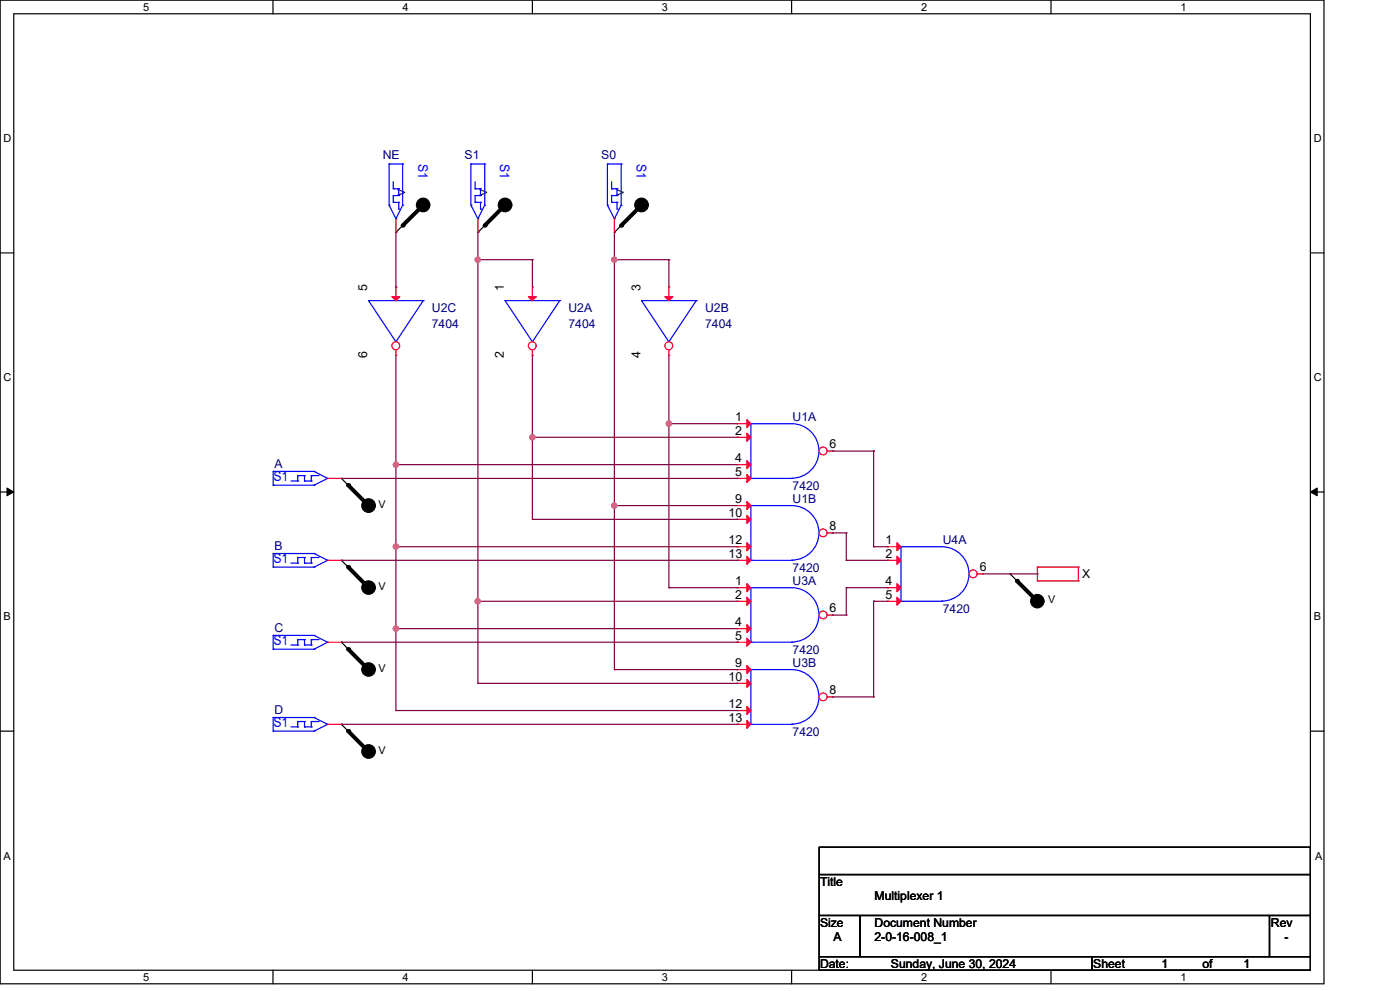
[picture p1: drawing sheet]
<svg xmlns="http://www.w3.org/2000/svg" width="297mm" height="210mm" viewBox="0 0 297 210" stroke-linecap="round" stroke-linejoin="round" font-family="sans-serif">
<g fill="none" stroke="#000" stroke-width=".25">
<path d="M0 0h280.6v208.4h-280.6zM2.9 2.9h274.8v202.6h-274.8zM57.8 0v2.9M112.8 0v2.9M167.8 0v2.9M222.7 0v2.9M0 53.6h2.9M83.9 49.2h.1M89.7 43.5l-5.8 5.7M101.3 49.2h.1M107 43.5l-5.7 5.7M130.2 49.2h.1"/>
<path d="M136 43.5l-5.8 5.7M277.7 53.6h2.9M0 104.2h2.9M72.4 101.3h.1M72.4 118.7h.1M72.4 101.3l5.7 5.8M72.4 118.7l5.7 5.8M277.7 104.2h2.9M72.4 136h.1M72.4 136l5.7 5.8M214.1 121.6h.1M214.1 121.6l5.8 5.8"/>
<path d="M0 154.9h2.9M72.4 153.4h.1M72.4 153.4l5.7 5.8M277.7 154.9h2.9M173.6 179.4h104.1v5.8h-104.1zM173.6 185.2h104.1v8.7h-104.1zM173.6 193.9h8.7v8.7h-8.7zM182.3 193.9h86.7v8.7h-86.7zM269 193.9h8.7v8.7h-8.7zM57.8 205.5v2.9M112.8 205.5v2.9M167.8 205.5v2.9"/>
<path d="M173.6 202.6h57.8v2.9h-57.8zM222.7 205.5v2.9M231.4 202.6h46.3v2.9h-46.3z"/>
</g>
<path d="M1.5 103.4l1.4 .8-1.4 .8zM277.7 104.2l1.4-.8v1.6z" fill="#000" stroke="#000" stroke-width=".21"/>
<path d="M101.3 49.2h.1M101.3 46.3v2.9M69.4 101.3h3M72.4 101.3h.1M219.9 123h.1M219.9 120.1h.1M219.9 120.1h8.6M219.9 123h8.6M219.9 120.1v2.9M228.5 120.1h.1M228.5 123h.1M228.5 120.1v2.9" fill="none" stroke="#f00" stroke-width=".25"/>
<g fill="#000" stroke="#000" stroke-width=".25">
<circle cx="89.7" cy="43.4" r="1.43"/>
<circle cx="107" cy="43.4" r="1.44"/>
<circle cx="136" cy="43.4" r="1.44"/>
<circle cx="78.1" cy="107.1" r="1.44"/>
<circle cx="78.1" cy="124.5" r="1.43"/>
<circle cx="219.8" cy="127.3" r="1.42"/>
<circle cx="78.1" cy="159.2" r="1.44"/>
<circle cx="78.1" cy="141.8" r="1.43"/>
</g>
<path d="M89.7 43.5l-4.4 4.3M107 43.5l-4.3 4.3M136 43.5l-4.4 4.3M73.8 102.8l4.3 4.3M73.8 120.1l4.3 4.4M73.8 137.5l4.3 4.3M215.5 123l4.4 4.4M73.8 154.9l4.3 4.3" fill="none" stroke="#000" stroke-width=".85"/>
<g fill="#000">
<circle cx="85.3" cy="47.8" r=".42"/>
<circle cx="102.7" cy="47.8" r=".42"/>
<circle cx="131.6" cy="47.8" r=".42"/>
<circle cx="73.8" cy="102.8" r=".42"/>
<circle cx="73.8" cy="137.5" r=".42"/>
<circle cx="73.8" cy="120.1" r=".42"/>
<circle cx="215.5" cy="123" r=".42"/>
<circle cx="73.8" cy="154.9" r=".42"/>
</g>
<g fill="none" stroke="#00f" stroke-width=".25">
<path d="M99.8 34.7h.1M99.8 34.7v8.8M99.8 34.7h2.9M100.7 40h.1M100.7 40h1.1M100.7 38.5v1.5M101.8 40h.1M101.8 40v1.4M102.7 34.7h.1M102.7 34.7v8.8M99.8 43.5h.1M99.8 43.5l1.5 2.8"/>
<path d="M100.7 41.4h.1M100.7 42.9h.1M100.7 41.4v1.5M100.7 41.4h1.1M100.7 42.9h1.1M101.3 46.3h.1M101.8 41.4h.1M101.8 42.9h.1M101.8 44.3h.1M101.8 42.9v1.4M102.7 43.5h.1M102.7 43.5l-1.4 2.8"/>
<path d="M57.9 99.9h.1M57.9 99.9h8.7M57.9 99.9v2.9M66.6 99.9h.1M66.6 99.9l2.8 1.4M57.9 102.8h.1M57.9 102.8h8.7M61.7 101.9h1.4M63.1 100.7h.1M63.1 101.9h.1M63.1 100.7v1.2M63.1 100.7h1.4"/>
<path d="M64.5 100.7h.1M64.5 101.9h.1M64.5 101.9h1.5M64.5 100.7v1.2M66 101.9h.1M66 100.7h.1M66 100.7h1.4M66 100.7v1.2M66.6 102.8h.1M67.4 100.7h.1M69.4 101.3h.1M69.4 101.3l-2.8 1.5"/>
<path d="M159.1 118.7h.1M159.1 107.1h8.7a5.8 5.8 0 0 1 5.7 5.8 5.8 5.8 0 0 1-5.7 5.7M159.1 107.1h.1M159.1 107.1v11.6M159.1 118.7h8.7M167.8 118.7h.1"/>
</g>
<circle cx="174.4" cy="112.9" r=".84" fill="#fff" stroke="#f00" stroke-width=".25"/>
<path d="M156.2 107.1h.1M156.2 110h.1M156.2 115.8h.1M156.2 118.7h.1M156.2 107.1h2.9M156.2 110h2.9M156.2 115.8h2.9M156.2 118.7h2.9M175.3 112.9h1.2M176.5 112.9h.1" fill="none" stroke="#f00" stroke-width=".25"/>
<g fill="#f00" stroke="#f00" stroke-width=".25">
<path d="M158.3 106.2l.8 .9-.8 .8z"/>
<path d="M158.3 109.2l.8 .8-.8 .9z"/>
<path d="M158.3 115l.8 .8-.8 .9z"/>
<path d="M158.3 117.8l.8 .9-.8 .8z"/>
</g>
<path d="M159.1 89.7h8.7a5.8 5.8 0 0 1 5.7 5.8 5.8 5.8 0 0 1-5.7 5.8M159.1 89.7h.1M159.1 89.7v11.6M159.1 101.3h.1M159.1 101.3h8.7M167.8 101.3h.1" fill="none" stroke="#00f" stroke-width=".25"/>
<circle cx="174.4" cy="95.5" r=".84" fill="#fff" stroke="#f00" stroke-width=".25"/>
<g fill="none" stroke="#f00" stroke-width=".25">
<path d="M83.9 49.2h.1M83.9 46.3v2.9M83.9 60.8h.1M83.9 60.8v2.9M156.2 89.7h.1M156.2 92.6h.1M156.2 98.4h.1M156.2 89.7h2.9M156.2 92.6h2.9M156.2 98.4h2.9M175.3 95.5h1.2M176.5 95.5h.1"/>
<path d="M156.2 101.3h.1M156.2 101.3h2.9M69.4 136h3M72.4 136h.1"/>
</g>
<g fill="#f00" stroke="#f00" stroke-width=".25">
<path d="M158.3 88.9l.8 .8-.8 .9z"/>
<path d="M158.3 91.8l.8 .8-.8 .9z"/>
<path d="M158.3 97.6l.8 .8-.8 .9z"/>
<path d="M158.3 100.5l.8 .8-.8 .9z"/>
<path d="M83.1 62.8h1.6l-.8 .9z"/>
</g>
<g fill="none" stroke="#00f" stroke-width=".25">
<path d="M82.5 34.7h.1M82.5 34.7v8.8M82.5 34.7h2.8M83.3 40h.1M83.3 40h1.2M83.3 38.5v1.5M84.5 40h.1M84.5 40v1.4M85.3 34.7h.1M85.3 34.7v8.8M82.5 43.5h.1M82.5 43.5l1.4 2.8"/>
<path d="M83.3 41.4h.1M83.3 42.9h.1M83.3 41.4v1.5M83.3 41.4h1.2M83.3 42.9h1.2M83.9 46.3h.1M84.5 41.4h.1M84.5 42.9h.1M84.5 44.3h.1M84.5 42.9v1.4M85.3 43.5h.1M85.3 43.5l-1.4 2.8"/>
<path d="M78.1 63.7h.1M78.1 63.7h11.6M78.1 63.7l5.8 8.7M83.9 72.4h.1M89.7 63.7h.1M89.7 63.7l-5.8 8.7M57.9 134.6h.1M57.9 137.5h.1M57.9 137.5h8.7M57.9 134.6h8.7M57.9 134.6v2.9M61.7 136.6h1.4"/>
<path d="M63.1 135.5h.1M63.1 136.6h.1M63.1 135.5v1.1M63.1 135.5h1.4M64.5 135.5h.1M64.5 136.6h.1M64.5 136.6h1.5M64.5 135.5v1.1M66 136.6h.1M66 135.5h.1M66 135.5h1.4M66 135.5v1.1"/>
<path d="M66.6 137.5h.1M66.6 134.6h.1M66.6 134.6l2.8 1.4M67.4 135.5h.1M69.4 136h.1M69.4 136l-2.8 1.5"/>
</g>
<circle cx="83.9" cy="73.2" r=".83" fill="#fff" stroke="#f00" stroke-width=".25"/>
<path d="M130.2 49.2h.1M130.2 46.3v2.9M83.9 75.3h.1M83.9 74.1v1.2M112.8 60.8h.1M112.8 60.8v2.9" fill="none" stroke="#f00" stroke-width=".25"/>
<g fill="none" stroke="#00f" stroke-width=".25">
<path d="M128.7 34.7h.1M128.7 34.7v8.8M128.7 34.7h2.9M129.6 40h.1M129.6 40h1.2M129.6 38.5v1.5M130.8 40h.1M130.8 40v1.4M131.6 34.7h.1M131.6 34.7v8.8M128.7 43.5h.1M128.7 43.5l1.5 2.8"/>
<path d="M129.6 41.4h.1M129.6 42.9h.1M129.6 41.4v1.5M129.6 41.4h1.2M129.6 42.9h1.2M130.2 46.3h.1M130.8 41.4h.1M130.8 42.9h.1M130.8 44.3h.1M130.8 42.9v1.4M131.6 43.5h.1M131.6 43.5l-1.4 2.8"/>
<path d="M107 63.7h.1M107 63.7h11.6M107 63.7l5.8 8.7M112.8 72.4h.1M118.6 63.7h.1M118.6 63.7l-5.8 8.7"/>
</g>
<path d="M112 62.8h1.7l-.9 .9z" fill="#f00" stroke="#f00" stroke-width=".25"/>
<circle cx="112.8" cy="73.2" r=".83" fill="#fff" stroke="#f00" stroke-width=".25"/>
<path d="M112.8 75.3h.1M112.8 74.1v1.2M69.4 118.7h3M72.4 118.7h.1" fill="none" stroke="#f00" stroke-width=".25"/>
<g fill="none" stroke="#00f" stroke-width=".25">
<path d="M57.9 117.2h.1M57.9 117.2h8.7M57.9 117.2v2.9M61.7 119.3h1.4M63.1 118.1h.1M63.1 119.3h.1M63.1 118.1v1.2M63.1 118.1h1.4M64.5 118.1h.1M64.5 119.3h.1M64.5 119.3h1.5M64.5 118.1v1.2"/>
<path d="M66 119.3h.1M66 118.1h.1M66 118.1h1.4M66 118.1v1.2M66.6 117.2h.1M66.6 117.2l2.8 1.5M67.4 118.1h.1M69.4 118.7h.1M69.4 118.7l-2.8 1.4M57.9 120.1h.1M57.9 120.1h8.7M66.6 120.1h.1"/>
<path d="M159.1 153.4h.1M159.1 141.8h8.7a5.8 5.8 0 0 1 5.7 5.8 5.8 5.8 0 0 1-5.7 5.8M159.1 141.8h.1M159.1 141.8v11.6M159.1 153.4h8.7M167.8 153.4h.1"/>
</g>
<circle cx="174.4" cy="147.6" r=".84" fill="#fff" stroke="#f00" stroke-width=".25"/>
<path d="M156.2 141.8h.1M156.2 144.7h.1M156.2 150.5h.1M156.2 153.4h.1M156.2 141.8h2.9M156.2 144.7h2.9M156.2 150.5h2.9M156.2 153.4h2.9M175.3 147.6h1.2M176.5 147.6h.1" fill="none" stroke="#f00" stroke-width=".25"/>
<g fill="#f00" stroke="#f00" stroke-width=".25">
<path d="M158.3 141l.8 .8-.8 .9z"/>
<path d="M158.3 143.9l.8 .8-.8 .9z"/>
<path d="M158.3 149.7l.8 .8-.8 .8z"/>
<path d="M158.3 152.6l.8 .8-.8 .9z"/>
</g>
<path d="M190.9 115.8h8.7a5.8 5.8 0 0 1 5.7 5.8 5.8 5.8 0 0 1-5.7 5.7M190.9 115.8h.1M190.9 115.8v11.6M190.9 127.4h.1M190.9 127.4h8.7M199.6 127.4h.1" fill="none" stroke="#00f" stroke-width=".25"/>
<circle cx="206.2" cy="121.5" r=".84" fill="#fff" stroke="#f00" stroke-width=".25"/>
<path d="M141.7 60.8h.1M141.7 60.8v2.9M188.1 115.8h.1M188.1 118.7h.1M188.1 115.8h2.8M188.1 118.7h2.8M188.1 124.5h.1M188.1 127.4h.1M188.1 124.5h2.8M188.1 127.4h2.8M207.1 121.6h1.2M208.3 121.6h.1" fill="none" stroke="#f00" stroke-width=".25"/>
<g fill="#f00" stroke="#f00" stroke-width=".25">
<path d="M190.1 115l.8 .8-.8 .9z"/>
<path d="M190.1 117.8l.8 .9-.8 .8z"/>
<path d="M190.1 123.6l.8 .9-.8 .8z"/>
<path d="M190.1 126.5l.8 .9-.8 .8z"/>
<path d="M140.9 62.8h1.7l-.9 .9z"/>
</g>
<path d="M136 63.7h.1M136 63.7h11.5M136 63.7l5.7 8.7M141.7 72.4h.1M147.5 63.7h.1M147.5 63.7l-5.8 8.7" fill="none" stroke="#00f" stroke-width=".25"/>
<circle cx="141.7" cy="73.2" r=".83" fill="#fff" stroke="#f00" stroke-width=".25"/>
<path d="M141.7 75.3h.1M141.7 74.1v1.2" fill="none" stroke="#f00" stroke-width=".25"/>
<path d="M159.1 136h.1M159.1 124.5h8.7a5.8 5.8 0 0 1 5.7 5.7 5.8 5.8 0 0 1-5.7 5.8M159.1 124.5h.1M159.1 124.5v11.5M159.1 136h8.7M167.8 136h.1" fill="none" stroke="#00f" stroke-width=".25"/>
<circle cx="174.4" cy="130.3" r=".84" fill="#fff" stroke="#f00" stroke-width=".25"/>
<path d="M156.2 124.5h.1M156.2 127.4h.1M156.2 133.2h.1M156.2 136h.1M156.2 124.5h2.9M156.2 127.4h2.9M156.2 133.2h2.9M156.2 136h2.9M175.3 130.3h1.2M176.5 130.3h.1M69.4 153.4h3M72.4 153.4h.1" fill="none" stroke="#f00" stroke-width=".25"/>
<g fill="#f00" stroke="#f00" stroke-width=".25">
<path d="M158.3 123.6l.8 .9-.8 .8z"/>
<path d="M158.3 126.5l.8 .9-.8 .8z"/>
<path d="M158.3 132.3l.8 .9-.8 .8z"/>
<path d="M158.3 135.2l.8 .8-.8 .9z"/>
</g>
<g fill="none" stroke="#00f" stroke-width=".25">
<path d="M57.9 152h.1M57.9 154.9h.1M57.9 154.9h8.7M57.9 152h8.7M57.9 152v2.9M61.7 154h1.4M63.1 152.8h.1M63.1 154h.1M63.1 152.8v1.2M63.1 152.8h1.4M64.5 152.8h.1M64.5 154h.1"/>
<path d="M64.5 154h1.5M64.5 152.8v1.2M66 154h.1M66 152.8h.1M66 152.8h1.4M66 152.8v1.2M66.6 154.9h.1M66.6 152h.1M66.6 152l2.8 1.4M67.4 152.8h.1M69.4 153.4h.1M69.4 153.4l-2.8 1.5"/>
</g>
<g fill="none" stroke="#800040" stroke-width=".25">
<path d="M83.9 49.2v11.6M101.3 55h.1M101.3 49.2v95.5M101.3 55h11.5M112.8 55h.1M112.8 55v5.8M130.2 55h.1M130.2 55h11.5M130.2 49.2v92.6M141.7 55h.1M141.7 55v5.8M83.9 60.8h.1"/>
<path d="M83.9 75.3v75.2M112.8 75.3v34.7M141.7 75.3v49.2M83.9 98.4h.1M83.9 98.4h72.3M112.8 92.6h.1M112.8 92.6h43.4M141.7 89.7h.1M141.7 89.7h14.5M176.5 95.5h8.6M185.1 95.5h.1M185.1 95.5v20.3"/>
<path d="M72.4 101.3h83.8M72.4 118.7h83.8M83.9 115.8h.1M83.9 115.8h72.3M112.8 110h.1M112.8 110h43.4M130.2 107.1h.1M130.2 107.1h26M156.2 101.3h.1M156.2 118.7h.1M156.2 110h.1M176.5 112.9h2.8"/>
<path d="M179.3 112.9h.1M179.3 118.7h.1M179.3 118.7h8.8M179.3 112.9v5.8M185.1 115.8h.1M185.1 115.8h3M188.1 118.7h.1M72.4 136h83.8M83.9 133.2h.1M83.9 133.2h72.3M101.3 127.4h.1M101.3 127.4h54.9"/>
<path d="M141.7 124.5h.1M141.7 124.5h14.5M156.2 136h.1M156.2 124.5h.1M176.5 130.3h2.8M179.3 130.3h.1M179.3 124.5h.1M179.3 124.5h8.8M179.3 124.5v5.8M185.1 127.4h.1M185.1 127.4h3M185.1 127.4v20.2"/>
<path d="M188.1 124.5h.1M208.3 121.6h11.6M219.9 121.6h.1M72.4 153.4h83.8M83.9 150.5h.1M83.9 150.5h72.3M101.3 144.7h.1M101.3 144.7h54.9M130.2 141.8h.1M130.2 141.8h26M156.2 144.7h.1M156.2 141.8h.1"/>
<path d="M156.2 153.4h.1M156.2 150.5h.1M176.5 147.6h8.6M185.1 147.6h.1"/>
</g>
<g fill="#f0f" stroke="#f0f" stroke-width=".25">
<circle cx="101.2" cy="55" r=".55"/>
<circle cx="130.2" cy="55" r=".55"/>
<circle cx="130.2" cy="107.1" r=".55"/>
<circle cx="141.7" cy="89.7" r=".56"/>
<circle cx="112.8" cy="92.6" r=".55"/>
<circle cx="83.9" cy="98.4" r=".55"/>
<circle cx="83.9" cy="115.8" r=".55"/>
<circle cx="101.2" cy="127.4" r=".55"/>
<circle cx="83.9" cy="133.1" r=".56"/>
</g>
<g font-size="2.9" fill="#00f">
<text x="88.6" y="34.8" transform="rotate(90 88.6 34.8)">S1</text>
<text x="106" y="34.8" transform="rotate(90 106 34.8)">S1</text>
<text x="134.9" y="34.8" transform="rotate(90 134.9 34.8)">S1</text>
<text x="58" y="101.9">S1</text>
<text x="58" y="119.3">S1</text>
<text x="58" y="136.7">S1</text>
<text x="58" y="154">S1</text>
</g>
<g font-size="2.6" fill="#000080">
<text x="81.1" y="33.6">NE</text>
<text x="98.5" y="33.6">S1</text>
<text x="127.4" y="33.6">S0</text>
<text x="91.5" y="66">U2C</text>
<text x="91.5" y="69.5">7404</text>
<text x="120.5" y="66">U2A</text>
<text x="120.5" y="69.5">7404</text>
<text x="149.4" y="66">U2B</text>
<text x="149.4" y="69.5">7404</text>
<text x="168" y="89.2">U1A</text>
<text x="58.2" y="99.1">A</text>
<text x="168" y="106.6">U1B</text>
<text x="168" y="103.7">7420</text>
<text x="58.2" y="116.5">B</text>
<text x="199.8" y="115.3">U4A</text>
<text x="168" y="121.1">7420</text>
<text x="168" y="124">U3A</text>
<text x="199.8" y="129.8">7420</text>
<text x="58.2" y="133.8">C</text>
<text x="168" y="141.3">U3B</text>
<text x="168" y="138.4">7420</text>
<text x="58.2" y="151.2">D</text>
<text x="168" y="155.8">7420</text>
</g>
<g font-size="2.6">
<text x="77.8" y="61.7" transform="rotate(-90 77.8 61.7)">5</text>
<text x="106.8" y="61.7" transform="rotate(-90 106.8 61.7)">1</text>
<text x="135.7" y="61.7" transform="rotate(-90 135.7 61.7)">3</text>
<text x="77.8" y="75.9" transform="rotate(-90 77.8 75.9)">6</text>
<text x="106.8" y="75.9" transform="rotate(-90 106.8 75.9)">2</text>
<text x="135.7" y="75.9" transform="rotate(-90 135.7 75.9)">4</text>
<text x="155.8" y="89.2">1</text>
<text x="155.8" y="92">2</text>
<text x="175.8" y="95">6</text>
<text x="155.8" y="97.8">4</text>
<text x="155.8" y="100.8">5</text>
<text x="155.8" y="106.5">9</text>
<text x="154.4" y="109.4">10</text>
<text x="175.8" y="112.3">8</text>
<text x="154.4" y="115.2">12</text>
<text x="154.4" y="118.1">13</text>
<text x="187.7" y="115.2">1</text>
<text x="187.7" y="118.1">2</text>
<text x="155.8" y="123.9">1</text>
<text x="187.7" y="123.9">4</text>
<text x="207.6" y="121">6</text>
<text x="229.4" y="122.5">X</text>
<text x="155.8" y="126.8">2</text>
<text x="175.8" y="129.7">6</text>
<text x="187.7" y="126.8">5</text>
<text x="155.8" y="132.6">4</text>
<text x="155.8" y="135.5">5</text>
<text x="155.8" y="141.3">9</text>
<text x="154.4" y="144.2">10</text>
<text x="154.4" y="149.9">12</text>
<text x="175.8" y="147.1">8</text>
<text x="154.4" y="152.9">13</text>
<text x="173.8" y="187.7">Title</text>
<text x="185.3" y="190.6">Multiplexer 1</text>
<text x="173.8" y="196.3">Size</text>
<text x="185.3" y="196.3">Document Number</text>
<text x="269.3" y="196.3">Rev</text>
<text x="176.7" y="199.3">A</text>
<text x="185.3" y="199.3">2-0-16-008_1</text>
<text x="272.2" y="199.3">-</text>
<text x="173.8" y="205.1">Date:</text>
<text x="188.8" y="205.1">Sunday, June 30, 2024</text>
<text x="231.7" y="205.1">Sheet</text>
<text x="246.2" y="205.1">1</text>
<text x="254.8" y="205.1">of</text>
<text x="263.5" y="205.1">1</text>
</g>
<g font-size="2.3">
<text x="30.4" y="2.2">5</text>
<text x="85.3" y="2.2">4</text>
<text x="140.3" y="2.2">3</text>
<text x="195.2" y="2.2">2</text>
<text x="250.2" y="2.2">1</text>
<text x=".8" y="30.1">D</text>
<text x="278.4" y="30.1">D</text>
<text x="85.9" y="41.4" transform="rotate(-90 85.9 41.4)">V</text>
<text x="103.2" y="41.4" transform="rotate(-90 103.2 41.4)">V</text>
<text x="132.2" y="41.4" transform="rotate(-90 132.2 41.4)">V</text>
<text x=".8" y="80.8">C</text>
<text x="278.4" y="80.8">C</text>
<text x="80.2" y="107.5">V</text>
<text x="80.2" y="124.9">V</text>
<text x=".8" y="131.4">B</text>
<text x="222.1" y="127.8">V</text>
<text x="278.4" y="131.4">B</text>
<text x="80.2" y="142.3">V</text>
<text x="80.2" y="159.6">V</text>
<text x=".8" y="182.2">A</text>
<text x="278.7" y="182.2">A</text>
<text x="30.4" y="207.7">5</text>
<text x="85.3" y="207.7">4</text>
<text x="140.3" y="207.7">3</text>
<text x="195.2" y="207.7">2</text>
<text x="250.2" y="207.7">1</text>
</g>
</svg>
